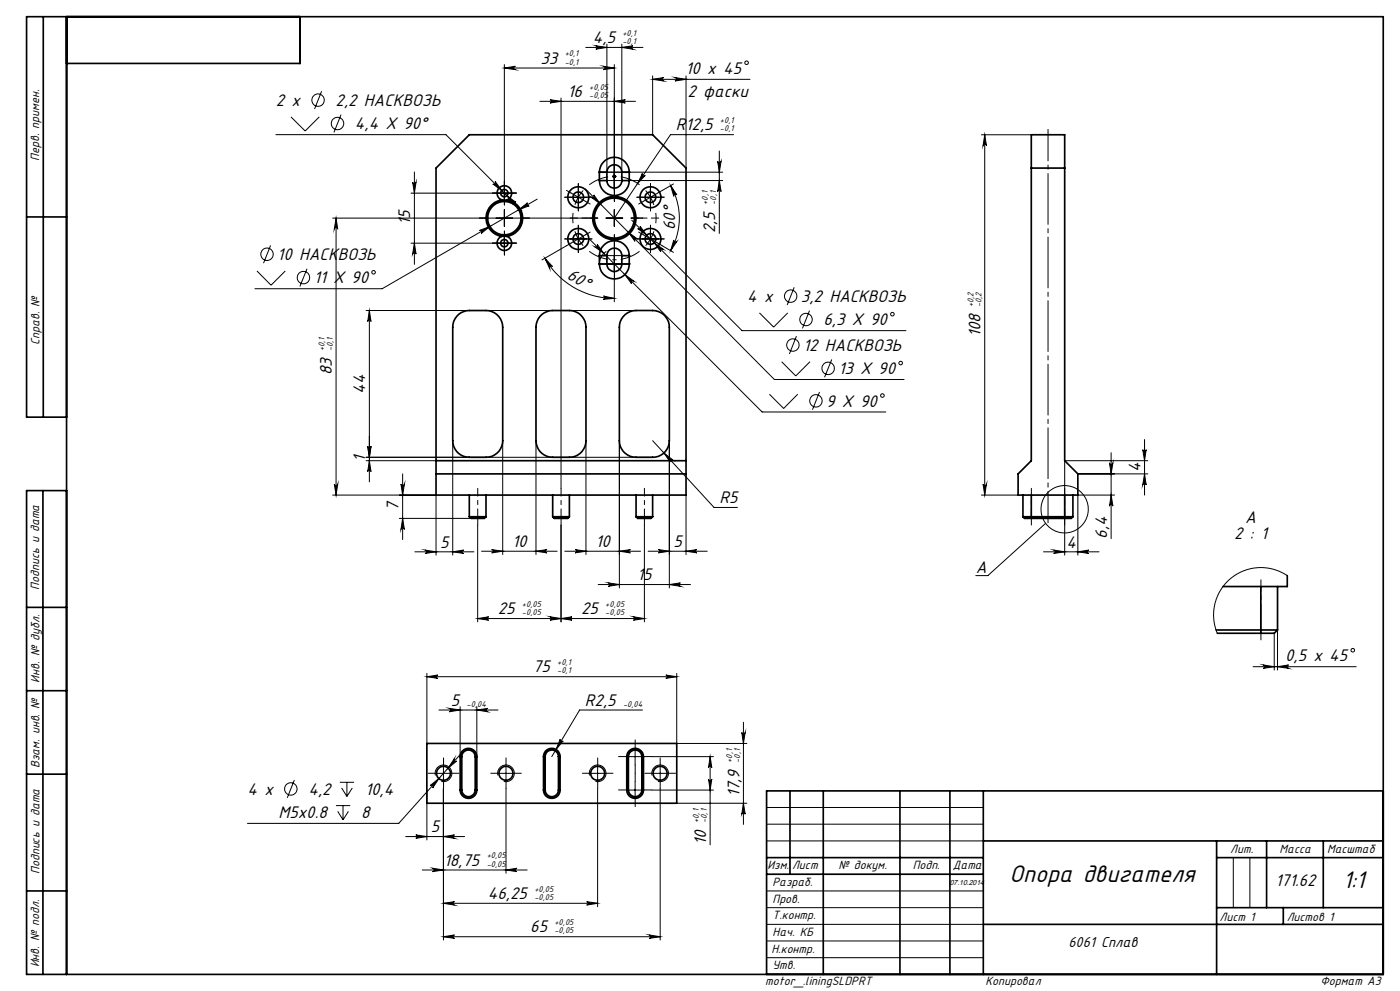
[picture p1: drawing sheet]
<svg xmlns="http://www.w3.org/2000/svg" width="420mm" height="297mm" viewBox="0 0 420 297" stroke-linecap="round" stroke-linejoin="round" font-family="sans-serif">
<g fill="none" stroke="#000" stroke-width=".3">
<path d="M151.3 19.4v41M175.7 14.2h17.2M178.8 13.7l3.3 .5-3.3 .5a.51 .51 0 0 0 .5-.5 .51 .51 0 0 0-.5-.5zM181 19.9l3.3 .5-3.3 .5a.51 .51 0 0 0 .5-.5 .51 .51 0 0 0-.5-.5zM182.1 13.2v38.4M184.3 19.4v37.5M186.5 13.2v38.4M186.5 14.2l3.4-.5a.51 .51 0 0 0-.5 .5 .51 .51 0 0 0 .5 .5zM87.3 35l4.2 4.3 4.3-4.3M96.5 27.3l-2.1 5.4M102.3 34.4l-2.1 5.3M151.3 20.4l3.3-.5a.51 .51 0 0 0-.5 .5 .51 .51 0 0 0 .5 .5z"/>
<path d="M151.3 20.4h33M162 30.4h28.6M165 29.9l3.3 .5-3.3 .5a.49 .49 0 0 0 .5-.5 .49 .49 0 0 0-.5-.5zM168.3 29.4v117M184.3 30.4l3.3-.5a.49 .49 0 0 0-.5 .5 .49 .49 0 0 0 .5 .5zM195.8 23.8l3.3-.6a.51 .51 0 0 0-.5 .6 .51 .51 0 0 0 .5 .5zM195.8 22.8v17.6M195.8 23.8h29.2M202.5 23.2l3.3 .6-3.3 .5a.51 .51 0 0 0 .5-.5 .51 .51 0 0 0-.5-.6zM205.8 22.8v27.6M82.8 40.4h51l22.8 22.7M123.3 57.9h31.6"/>
<path d="M123.8 54.6a.51 .51 0 0 0 .5 .4 .51 .51 0 0 0 .5-.4l-.5 3.3zM124.3 51.5v27.7M148.6 54.4l1.9 2.7-2.7-2a.51 .51 0 0 0 .8 0 .51 .51 0 0 0 0-.7zM152.1 58.7l2.7 1.9a.5 .5 0 0 0-.7 .1 .5 .5 0 0 0 0 .6zM161.1 59.7l-46.4 26.8h-38.2M171 59.1h5M173.5 56.6v5M175.6 56.6l56.7 57.1h38.9M177.4 59.1a.51 .51 0 0 0 .7 0 .51 .51 0 0 0 0-.7l2 2.7zM181.8 54.1h5M181.8 51.6h5M183.8 52.9h1"/>
<path d="M183.9 52.5l.7 .7M184.6 52.5l-.7 .7M189.1 54.1h27.7M189.1 51.6h27.7M192.6 59.1h5M192.7 52a.51 .51 0 0 0 .2 .7 .51 .51 0 0 0 .7-.1l-2.3 2.4zM193.7 57.1l1.4 2M195.1 59.1l1 2.3M195.1 56.6v5M195.1 59.1l-2.1 1.3M197.3 57.9l-2.2 1.2M201.2 55.6l1.9 2.8a.51 .51 0 0 0-.7-.2 .51 .51 0 0 0-.3 .6z"/>
<path d="M201.2 55.6a19.5 19.5 0 0 1 0 19.5M202 55.1l-3.3 2M215.3 48.3a.51 .51 0 0 0 .5 .5 .51 .51 0 0 0 .5-.5l-.5 3.3zM215.8 54.1l.5 3.3a.51 .51 0 0 0-.5-.5 .51 .51 0 0 0-.5 .5zM215.8 45.3v24.7M220.1 40.4h-18.9l-16.9 25M294.4 40.4h15M295.4 40.4v108M295.4 40.4l.5 3.3a.51 .51 0 0 0-.5-.5 .51 .51 0 0 0-.5 .5zM81.2 73.6l-2.1 5.3M99.8 65.4h76M100.8 65.4l.5 3.3a.51 .51 0 0 0-.5-.5 .51 .51 0 0 0-.5 .5z"/>
<path d="M100.8 65.4v83M123.3 72.9h31.6M124.3 72.9l.5 3.3a.51 .51 0 0 0-.5-.5 .51 .51 0 0 0-.5 .5zM143.9 69.1l3.1-1.2-2.6 2.1a.51 .51 0 0 0 .1-.7 .51 .51 0 0 0-.6-.2zM151.3 62.9v5M151.3 70.4v5M155.6 62.9l2.7-2.1a.51 .51 0 0 0-.2 .7 .51 .51 0 0 0 .6 .2zM163.5 77.4l2.2 2.5a.51 .51 0 0 0-.7-.2 .51 .51 0 0 0-.1 .7zM163.5 77.4a23.9 23.9 0 0 0 20.8 12M169.9 73.7l-7.3 4.2M171 71.6h5M173.5 69.1v5"/>
<path d="M176.6 71.5l52 52h37.1M178.4 74a.51 .51 0 0 0 .7 0 .51 .51 0 0 0 .1-.7l2 2.6zM181.8 65.4h5M181.8 79.1h5M181.9 75.3l-1.5 1.5-.3 .8-.3 1.5M184.3 62.9v5M184.3 76.6v5M188.5 69.6l2.7 2a.5 .5 0 0 0-.7 0 .5 .5 0 0 0 0 .7zM189.5 66l33.1 33.1h49.2M191.3 68.5a.5 .5 0 0 0 .7 0 .5 .5 0 0 0 0-.7l2 2.7zM192.6 71.6h5M195.1 69.1v5"/>
<path d="M196.3 72.7l2.7 2a.53 .53 0 0 0-.7 0 .53 .53 0 0 0-.1 .8zM198.7 73.7l3.3 1.9M202.1 71.9a.51 .51 0 0 0 .3 .7 .51 .51 0 0 0 .7-.2l-1.9 2.7zM77.1 81.2l4.2 4.3 4.3-4.3M92.1 80.5l-2.1 5.4M109.8 93.1h81M110.8 93.1v51.3M110.8 93.1l.5 3.3a.49 .49 0 0 0-.5-.5 .49 .49 0 0 0-.5 .5zM181 88.7l3.3 .7-3.3 .3a.5 .5 0 0 0 .5-.5 .5 .5 0 0 0-.5-.5zM184.3 83.9v6.5M187.5 82.3l2.7 2a.51 .51 0 0 0-.7 0 .51 .51 0 0 0-.1 .7zM227.8 93.8l4.3 4.2 4.2-4.2"/>
<path d="M238.3 86.1l-2.2 5.3M242.9 93.1l-2.2 5.3M230.8 118.1l4.3 4.3 4.2-4.3M234.5 108.4l4.2 4.3 4.3-4.3M238.9 100.7l-2.1 5.4M245.9 117.5l-2.2 5.3M249.5 107.7l-2.1 5.4M109.8 137.1h86M109.8 138.1h21M110.3 133.8a.49 .49 0 0 0 .5 .4 .49 .49 0 0 0 .5-.4l-.5 3.3zM110.8 138.1l.5 3.3a.49 .49 0 0 0-.5-.5 .49 .49 0 0 0-.5 .5zM135.8 132.1v34.3"/>
<path d="M150.8 132.1v34.1M160.8 132.1v34.1M175.8 132.1v34.1M185.8 132.1v44.1M195.8 132.1l18.4 20h7M199.2 135.7l2.6 2.1a.5 .5 0 0 0-.7 0 .5 .5 0 0 0-.1 .7zM200.8 132.1v44.1M332.8 138.7a.51 .51 0 0 0 .6 .5 .51 .51 0 0 0 .5-.5l-.6 3.3zM333.3 135.7v25.7M342.8 134.8a.51 .51 0 0 0 .5 .5 .51 .51 0 0 0 .6-.5l-.5 3.3zM343.4 131.7v16.7M344.3 138.1h-24.9v28.3"/>
<path d="M99.8 148.4h31v18M100.3 145.1a.51 .51 0 0 0 .5 .5 .51 .51 0 0 0 .5-.5l-.5 3.3zM119.8 155.4h21.5M120.3 145.1a.51 .51 0 0 0 .5 .5 .51 .51 0 0 0 .5-.5l-.5 3.3zM120.8 155.4l.5 3.3a.51 .51 0 0 0-.5-.5 .51 .51 0 0 0-.5 .5zM120.8 142v19.7M143.3 157.4v29M168.3 157.4v29M193.3 157.4v29M205.8 148.4v17.8M294.4 148.4h11M294.9 145.1a.51 .51 0 0 0 .5 .5 .51 .51 0 0 0 .5-.5l-.5 3.3z"/>
<path d="M313.7 156.8l-17.3 15.7h-3.7M323.4 142h20.9M333.3 148.4l.6 3.3a.51 .51 0 0 0-.5-.5 .51 .51 0 0 0-.6 .5zM334.4 148.4h-11v18M343.4 142l.5 3.3a.51 .51 0 0 0-.6-.5 .51 .51 0 0 0-.5 .5zM124.5 165.4h17.7M127.5 164.8l3.3 .6-3.3 .5a.51 .51 0 0 0 .5-.5 .51 .51 0 0 0-.5-.6zM135.8 165.4l3.3-.6a.51 .51 0 0 0-.5 .6 .51 .51 0 0 0 .5 .5zM144.5 165.2h22.6M147.5 164.7l3.3 .5-3.3 .5a.49 .49 0 0 0 .5-.5 .49 .49 0 0 0-.5-.5zM160.8 165.2l3.3-.5a.49 .49 0 0 0-.5 .5 .49 .49 0 0 0 .5 .5zM169.4 165.2h22.8"/>
<path d="M172.5 164.7l3.3 .5-3.3 .5a.49 .49 0 0 0 .5-.5 .49 .49 0 0 0-.5-.5zM179.5 175.2h27.7M182.5 174.7l3.3 .5-3.3 .5a.51 .51 0 0 0 .5-.5 .51 .51 0 0 0-.5-.5zM185.8 165.2l3.3-.5a.49 .49 0 0 0-.5 .5 .49 .49 0 0 0 .5 .5zM194.5 165.2h17.7M197.5 164.7l3.3 .5-3.3 .5a.49 .49 0 0 0 .5-.5 .49 .49 0 0 0-.5-.5zM200.8 175.2l3.3-.5a.51 .51 0 0 0-.5 .5 .51 .51 0 0 0 .5 .5zM205.8 165.2l3.3-.5a.49 .49 0 0 0-.5 .5 .49 .49 0 0 0 .5 .5zM313.1 165.4h16.6M316.1 164.8l3.3 .6-3.3 .5a.51 .51 0 0 0 .5-.5 .51 .51 0 0 0-.5-.6zM323.4 165.4l3.2-.6a.51 .51 0 0 0-.4 .6 .51 .51 0 0 0 .4 .5zM386.2 172.5l-2-1.1-2.2-.8-2.2-.4-2.3-.1-2.3 .3-2.5 .8-3.4 2.1-1.7 1.6-1.2 1.6-1.2 2.1-.7 2.4-.4 2.3v2.4l.5 2.4 .6 1.7"/>
<path d="M143.3 185.4l3.3-.5a.51 .51 0 0 0-.5 .5 .51 .51 0 0 0 .5 .5zM165 184.9l3.3 .5-3.3 .5a.51 .51 0 0 0 .5-.5 .51 .51 0 0 0-.5-.5zM168.3 185.4l3.3-.5a.51 .51 0 0 0-.5 .5 .51 .51 0 0 0 .5 .5zM190 184.9l3.3 .5-3.3 .5a.51 .51 0 0 0 .5-.5 .51 .51 0 0 0-.5-.5zM193.3 185.4h-50M375.9 199.8h31M379 199.3l3.3 .5-3.3 .5a.51 .51 0 0 0 .5-.5 .51 .51 0 0 0-.5-.5zM382.3 189.8v11M383.3 199.8l3.3-.5a.51 .51 0 0 0-.5 .5 .51 .51 0 0 0 .5 .5zM383.3 188.8v12M128.1 202.8l3.2-.5a.49 .49 0 0 0-.4 .5 .49 .49 0 0 0 .4 .5zM128.1 201.8v21"/>
<path d="M128.1 202.8h74.9M131.7 212.8h17.7M134.7 212.3l3.3 .5-3.3 .5a.51 .51 0 0 0 .5-.5 .51 .51 0 0 0-.5-.5zM138 211.8v15M143.1 211.8v15M143.1 212.8l3.2-.5a.51 .51 0 0 0-.4 .5 .51 .51 0 0 0 .4 .5zM192.8 212.8h-18.9l-8.4 14M199.7 202.3l3.3 .5-3.3 .5a.49 .49 0 0 0 .5-.5 .49 .49 0 0 0-.5-.5zM203 201.8v21h21M222.5 219.5a.51 .51 0 0 0 .5 .5 .51 .51 0 0 0 .6-.5l-.6 3.3zM223 216.5v30.6M88.3 233.8l-2.1 5.3"/>
<path d="M102 234.5h4.2M102.5 236.1l1.6 2.6M104.1 234.5v4.2M105.7 236.1l-1.6 2.6M128.1 236.8v14.9M129 235.4l2.7-2.1-1.9 2.8a.53 .53 0 0 0 0-.7 .53 .53 0 0 0-.8 0zM130.5 231.8h5M130.6 232.4a2.49 2.49 0 0 1 2.2-3.1 2.49 2.49 0 0 1 2.7 2.7 2.49 2.49 0 0 1-3.1 2.2M133 229.3v5M133 236.4v45.3M136.3 227.4a.5 .5 0 0 0 0 .7 .5 .5 0 0 0 .7 0l-2.6 2.1zM138.7 225.5l-19.1 21.3h-45.4"/>
<path d="M149.3 231.8h5M149.4 232.4a2.5 2.5 0 0 1 2.2-3.1 2.5 2.5 0 0 1 2.7 2.7 2.5 2.5 0 0 1-3.2 2.2M151.8 229.3v5M151.8 236.4v25.3M168.1 221.5a.51 .51 0 0 0 .2 .7 .51 .51 0 0 0 .6-.2l-2.1 2.6zM176.8 231.8h5M176.9 232.4a2.49 2.49 0 0 1 2.2-3.1 2.49 2.49 0 0 1 2.7 2.7 2.49 2.49 0 0 1-3.2 2.2M179.3 229.3v5M179.3 236.4v35.3M188 226.8h5M188 236.8h5M190.5 224.3v5"/>
<path d="M190.5 234.3v5M195.5 226.8h18.5M195.5 236.8h18.5M195.5 231.8h5.1M195.6 232.4a2.5 2.5 0 0 1 2.2-3.1 2.5 2.5 0 0 1 2.7 2.7 2.5 2.5 0 0 1-3.1 2.2M198 229.3v5M198 236.4v45.3M212.5 233.5a.49 .49 0 0 0 .5 .4 .49 .49 0 0 0 .5-.4l-.5 3.3zM213 226.8v26.4M213 226.8l.5 3.3a.49 .49 0 0 0-.5-.5 .49 .49 0 0 0-.5 .5zM100.8 241.4h4.3M101.3 243.2l1.6 2.5"/>
<path d="M102.9 241.4v4.3M104.5 243.2l-1.6 2.5M121.7 250.7h17.7M124.7 250.2l3.4 .5-3.4 .5a.51 .51 0 0 0 .5-.5 .51 .51 0 0 0-.5-.5zM133 250.7l3.3-.5a.51 .51 0 0 0-.5 .5 .51 .51 0 0 0 .5 .5zM203 240.7h21M223 240.7l.6 3.3a.51 .51 0 0 0-.6-.5 .51 .51 0 0 0-.5 .5zM230 252h65M230 247h65M230 242h65M370 257v15M375 257v15"/>
<path d="M126.7 260.7h31.5M129.8 260.2l3.2 .5-3.2 .5a.51 .51 0 0 0 .4-.5 .51 .51 0 0 0-.4-.5zM133 270.7l3.3-.5a.51 .51 0 0 0-.5 .5 .51 .51 0 0 0 .5 .5zM133 270.7h46.3M151.8 260.7l3.3-.5a.51 .51 0 0 0-.5 .5 .51 .51 0 0 0 .5 .5zM176 270.2l3.3 .5-3.3 .5a.51 .51 0 0 0 .5-.5 .51 .51 0 0 0-.5-.5zM230 277h65M230 272h65M230 267h65M133 280.7l3.3-.5a.51 .51 0 0 0-.5 .5 .51 .51 0 0 0 .5 .5zM133 280.7h65M194.7 280.2l3.3 .5-3.3 .5a.51 .51 0 0 0 .5-.5 .51 .51 0 0 0-.5-.5z"/>
<path d="M230 287h65M230 282h65"/>
<circle cx="224" cy="18.8" r=".54"/>
<circle cx="95.4" cy="30" r="1.88"/>
<circle cx="101.3" cy="37" r="1.86"/>
<circle cx="80.1" cy="76.2" r="1.88"/>
<circle cx="91" cy="83.2" r="1.86"/>
<circle cx="112.1" cy="81.6" r=".54"/>
<circle cx="237.2" cy="88.8" r="1.88"/>
<circle cx="241.8" cy="95.8" r="1.86"/>
<circle cx="267.7" cy="94.2" r=".54"/>
<circle cx="237.9" cy="103.4" r="1.87"/>
<circle cx="248.4" cy="110.4" r="1.86"/>
<circle cx="264.7" cy="118.5" r=".54"/>
<circle cx="270.2" cy="108.8" r=".52"/>
<circle cx="244.8" cy="120.1" r="1.87"/>
<circle cx="319.4" cy="152.6" r="7.1"/>
<circle cx="405.8" cy="194.9" r=".54"/>
<circle cx="87.3" cy="236.4" r="1.86"/>
</g>
<path d="M173.5 59.1l-1 2.3M173.5 59.1l1.5-2M171.9 63.8v3.1M173.5 71.6l1.5 2M173.5 71.6l-1-2.3M195.1 71.6l1.1-2.3M195.1 71.6l-1.4 2M196.7 66.9v-3.1" fill="none" stroke="#000" stroke-width=".3" stroke-dasharray="15.2 1.3 1.3 1.3" stroke-linecap="butt"/>
<path d="M191.9 55.4a12.5 12.5 0 0 0-15.1 0M176.8 75.3a12.5 12.5 0 0 0 15.1 0" fill="none" stroke="#000" stroke-width=".3" stroke-dasharray="15.2 1.3 1.3 1.3" stroke-dashoffset="9.1" stroke-linecap="butt"/>
<g fill="none" stroke="#000" stroke-width=".3" stroke-dasharray="15.2 1.3 1.3 1.3">
<path d="M148.8 57.9h-1.1M151.3 55.4v-1.1M153.8 57.9h1.1M171 59.1h-1.6M171.3 57.9l-1.4-.8M173.5 56.6v-1.6M173.5 59.1l-2.2-1.2M173.5 59.1l2.2 1.3M176 59.1h1.6M181.8 54.1h-2.2M181.8 51.6h-2.2M184.3 51.6v-2.2"/>
<path d="M184.3 56.6v2.3M184.3 51.6v-2.5M184.3 51.6h-2.5M184.3 51.6v2.5M184.3 51.6h2.5M184.3 49.1v-2.2M184.3 54.1v2.3M186.8 54.1h2.3M186.8 51.6h2.3M192.6 59.1h-1.6M195.1 56.6v-1.6M197.3 57.9l1.4-.8"/>
<path d="M197.6 59.1h1.6M146.3 65.4h-2.5M148.8 72.9h-1.1M151.3 60.4v-2.5M151.3 70.4v2.5M151.3 70.4v-1.1M151.3 75.4v1.1M151.3 60.4v1.1M153.8 72.9h1.1M156.3 65.4h2.5M171 71.6h-1.6M171.3 72.9l-1.4 .8"/>
<path d="M173.5 69.1v-1.6M173.5 74.1v1.6M173.5 61.6v1.6M173.5 71.6l-2.2 1.3M173.5 71.6l2.2-1.2M175.7 70.4l1.3-.8M175.7 60.4l1.3 .8M176 71.6h1.6M179.3 65.4h-3.5M181.8 79.1h-2.2M181.8 76.6h-2.2M184.3 60.4v-3.5"/>
<path d="M184.3 70.4v3.5M184.3 76.6v-2.2M184.3 76.6v-2.5M184.3 76.6h-2.5M184.3 76.6v2.5M184.3 76.6h2.5M184.3 74.1v-2.2M184.3 79.1v2.3M184.3 65.4v-2.5M184.3 65.4h-2.5M184.3 65.4v2.5M184.3 65.4h2.5"/>
<path d="M186.8 79.1h2.3M186.8 76.6h2.3M189.3 65.4h3.5M192.6 71.6h-1.6M193 60.4l-1.4 .8M193 70.4l-1.4-.8M195.1 69.1v-1.6M195.1 74.1v1.6M195.1 61.6v1.6M195.1 71.6l2.2 1.3M195.1 71.6l-2.1-1.2M197.3 72.9l1.4 .8"/>
<path d="M197.6 71.6h1.6M184.3 81.6v2.3M143.3 154.9v2.5M168.3 154.9v2.5M193.3 154.9v2.5M309.4 154.9v2.5M319.4 154.9v2.5M378.3 188.8v3M130.6 231.7h-2.1M133.1 229.2v-2.1M133.1 234.2v2.1M135.6 231.7h2.1"/>
<path d="M149.3 231.7h-2.1M151.8 229.2v-2.1M151.8 234.2v2.1M154.3 231.7h2.1M176.8 231.7h-2.1M179.3 229.2v-2.1M179.3 234.2v2.1M181.8 231.7h2.1M188.1 226.7h-2.5M188.1 236.7h-2.5M190.6 224.2v-2.5M190.6 229.2v2.5"/>
<path d="M190.6 234.2v-2.5M190.6 239.2v2.5M193.1 226.7h2.5M193.1 236.7h2.5M195.6 231.7h-2.1M198.1 229.2v-2.1M198.1 234.2v2.1M200.6 231.7h2.1"/>
</g>
<path d="M378.3 188.8v-15" fill="none" stroke="#000" stroke-width=".3" stroke-dasharray="15.2 1.3 1.3 1.3" stroke-dashoffset="7.5"/>
<path d="M179.3 65.4h-8.3M184.3 60.4v-8.4M184.3 70.4v8.3M189.3 65.4h8.3" fill="none" stroke="#000" stroke-width=".3" stroke-dasharray="15.2 1.3 1.3 1.3" stroke-dashoffset="13"/>
<path d="M143.3 154.9v-8.5M168.3 154.9v-8.5M193.3 154.9v-8.5M309.4 154.9v-8.5M319.4 154.9v-8.5" fill="none" stroke="#000" stroke-width=".3" stroke-dasharray="15.2 1.3 1.3 1.3" stroke-dashoffset="12.9"/>
<path d="M314.4 38.8v117.9" fill="none" stroke="#000" stroke-width=".3" stroke-dasharray="15.2 1.3 1.3 1.3" stroke-dashoffset="5.8"/>
<g fill="none" stroke="#000" stroke-width=".5">
<path d="M13 5v120M20 5v287M90 5v14h-70M140.8 40.4h55l10 10v98h-75v-98zM150.5 59.9a2.2 2.2 0 0 1-1-3.4 2.2 2.2 0 0 1 3.6 0 2.2 2.2 0 0 1-1 3.4M150.5 59.9a5.5 5.5 0 0 0-4.7 5.5 5.5 5.5 0 0 0 4.7 5.4M150.5 59.9h1.6M152.1 59.9a5.5 5.5 0 0 1 4.7 5.5 5.5 5.5 0 0 1-4.7 5.4M179.8 51.6a4.5 4.5 0 0 1 4.5-4.5 4.5 4.5 0 0 1 4.5 4.5M179.8 54.1a4.5 4.5 0 0 0 4.5 4.5 4.5 4.5 0 0 0 4.5-4.5M179.8 51.6h2.3M179.8 51.6v2.5"/>
<path d="M179.8 54.1h2.3M182.1 51.6a2.24 2.24 0 0 1 2.2-2.2 2.24 2.24 0 0 1 2.2 2.2M182.1 54.1a2.24 2.24 0 0 0 2.2 2.3 2.24 2.24 0 0 0 2.2-2.3M182.1 51.6v2.5M186.5 51.6h2.3M186.5 51.6v2.5M186.5 54.1h2.3M188.8 51.6v2.5M309.4 40.4h10v97.7l4 3.9v6.4h-18v-6.4l4-3.9zM309.4 50.4h10M8 65h12M150.5 70.8a2.19 2.19 0 0 0-.9 3.4 2.19 2.19 0 0 0 3.5 0 2.19 2.19 0 0 0-1-3.4"/>
<path d="M150.5 70.8h1.6M179.8 76.6a4.5 4.5 0 0 1 4.5-4.4 4.5 4.5 0 0 1 4.5 4.4M179.8 79.1a4.5 4.5 0 0 0 4.5 4.5 4.5 4.5 0 0 0 4.5-4.5M179.8 76.6v2.5M179.8 76.6h2.3M179.8 79.1h2.3M182.1 79.1a2.24 2.24 0 0 0 2.2 2.3 2.24 2.24 0 0 0 2.2-2.3M182.1 76.6a2.24 2.24 0 0 1 2.2-2.2 2.24 2.24 0 0 1 2.2 2.2M182.1 76.6v2.5M186.5 76.6v2.5M186.5 76.6h2.3M186.5 79.1h2.3"/>
<path d="M188.8 76.6v2.5M137.6 94.2a5.4 5.4 0 0 1 3.2-1.1h5a5 5 0 0 1 5 5v34a5 5 0 0 1-5 5h-5a5 5 0 0 1-5-5v-34a4.9 4.9 0 0 1 1.8-3.9zM162.6 94.2a5.4 5.4 0 0 1 3.2-1.1h5a5 5 0 0 1 5 5v34a5 5 0 0 1-5 5h-5a5 5 0 0 1-5-5v-34a5.1 5.1 0 0 1 1.8-3.9zM187 94.9a5 5 0 0 1 3.8-1.8h5a5 5 0 0 1 5 5v34a5 5 0 0 1-5 5h-5a5 5 0 0 1-5-5v-34a4.7 4.7 0 0 1 1.2-3.2zM20 125h-12v-120h407v287h-407v-145h12M130.8 138.1h75M12.9 147v145M130.8 142h75M140.8 154.9h5M140.8 154.9l.5 .5h4l.5-.5M140.8 148.4v6.5M145.8 148.4v6.5"/>
<path d="M165.8 154.9h5M165.8 154.9l.5 .5h4l.5-.5M165.8 148.4v6.5M170.8 148.4v6.5M190.8 154.9h5M190.8 154.9l.5 .5h4l.5-.5M190.8 148.4v6.5M195.8 148.4v6.5M306.9 154.9l.5 .5h2M306.9 154.9h15M306.9 148.4v6.5M309.4 148.4v7"/>
<path d="M309.4 155.4h10M319.4 148.4v7M321.9 154.9a1.66 1.66 0 0 1-1.9 .5h-.6M321.9 148.4v6.5M378.2 175.8v14M383.3 175.8v13M386.2 172.5v3.3h-19.3M8 182h12M364.8 188.8h18.5M365.2 189.8h13M383.3 188.8l-1 1h-4.1M8 207h12"/>
<path d="M8 232h12M128.1 222.8h74.9v17.9h-74.9zM138 236.8a2.5 2.5 0 0 0 2.5 2.5 2.5 2.5 0 0 0 2.6-2.5M138 226.8a2.5 2.5 0 0 1 2.5-2.5 2.5 2.5 0 0 1 2.6 2.5M138 236.8h.5M138 226.8h.5M138 226.8v10M138.5 226.8a2.01 2.01 0 0 1 2-2 2.01 2.01 0 0 1 2.1 2M138.5 236.8a2.01 2.01 0 0 0 2 2 2.01 2.01 0 0 0 2.1-2M138.5 226.8v10M142.6 236.8h.5M142.6 226.8h.5"/>
<path d="M142.6 226.8v10M143.1 226.8v10M163.1 236.8a2.49 2.49 0 0 0 2.4 2.5 2.49 2.49 0 0 0 2.5-2.5M163.1 226.8a2.49 2.49 0 0 1 2.4-2.5 2.49 2.49 0 0 1 2.5 2.5M163.1 236.8h.4M163.1 226.8h.4M163.1 226.8v10M163.5 236.8a1.99 1.99 0 0 0 2 2 1.99 1.99 0 0 0 2-2M163.5 226.8a1.99 1.99 0 0 1 2-2 1.99 1.99 0 0 1 2 2M163.5 226.8v10M167.5 236.8h.5M167.5 226.8h.5"/>
<path d="M167.5 226.8v10M168 226.8v10M188 236.8a2.5 2.5 0 0 0 2.5 2.5 2.5 2.5 0 0 0 2.5-2.5M188 226.8a2.5 2.5 0 0 1 2.5-2.5 2.5 2.5 0 0 1 2.5 2.5M188 236.8h.5M188 226.8h.5M188 226.8v10M188.5 226.8a2.01 2.01 0 0 1 2-2 2.01 2.01 0 0 1 2 2M188.5 236.8a2.01 2.01 0 0 0 2 2 2.01 2.01 0 0 0 2-2M188.5 226.8v10M192.5 226.8v10M192.5 236.8h.5"/>
<path d="M192.5 226.8h.5M193 226.8v10M237 237v25M247 237v55M270 237v55M285 237v55M295 237v55M415 237h-185v55M230 257h65M295 252h120M365 257h50M365 252v40"/>
<path d="M380 252v20M397 252v20M8 267h12M230 262h65M295 277h120M365 272h50M385 272v5"/>
<circle cx="151.3" cy="57.9" r="1.09"/>
<circle cx="173.5" cy="59.1" r="3.2"/>
<circle cx="173.5" cy="59.1" r="1.59"/>
<circle cx="195.1" cy="59.1" r="3.2"/>
<circle cx="195.2" cy="59.1" r="1.59"/>
<circle cx="151.3" cy="72.9" r="1.1"/>
<circle cx="151.3" cy="65.4" r="5"/>
<circle cx="173.5" cy="71.6" r="1.6"/>
<circle cx="173.5" cy="71.6" r="3.2"/>
<circle cx="184.3" cy="65.4" r="6"/>
<circle cx="184.3" cy="65.4" r="6.5"/>
<circle cx="195.1" cy="71.6" r="3.2"/>
<circle cx="195.1" cy="71.6" r="1.6"/>
<circle cx="133.1" cy="231.8" r="2.1"/>
<circle cx="151.8" cy="231.8" r="2.1"/>
<circle cx="179.3" cy="231.8" r="2.1"/>
<circle cx="198" cy="231.8" r="2.1"/>
</g>
<g fill="#000">
<path d="M178.8 13.7l3.3 .5-3.3 .5a.51 .51 0 0 0 .5-.5 .51 .51 0 0 0-.5-.5zM186.5 14.2l3.4-.5a.51 .51 0 0 0-.5 .5 .51 .51 0 0 0 .5 .5z"/>
<path d="M295.4 40.4l.5 3.3a.51 .51 0 0 0-.5-.5 .51 .51 0 0 0-.5 .5zM294.9 145.1a.51 .51 0 0 0 .5 .5 .51 .51 0 0 0 .5-.5l-.5 3.3z"/>
<path d="M124.3 72.9l.5 3.3a.51 .51 0 0 0-.5-.5 .51 .51 0 0 0-.5 .5zM123.8 54.6a.51 .51 0 0 0 .5 .4 .51 .51 0 0 0 .5-.4l-.5 3.3zM215.8 54.1l.5 3.3a.51 .51 0 0 0-.5-.5 .51 .51 0 0 0-.5 .5zM215.3 48.3a.51 .51 0 0 0 .5 .5 .51 .51 0 0 0 .5-.5l-.5 3.3zM120.8 155.4l.5 3.3a.51 .51 0 0 0-.5-.5 .51 .51 0 0 0-.5 .5zM120.3 145.1a.51 .51 0 0 0 .5 .5 .51 .51 0 0 0 .5-.5l-.5 3.3zM100.3 145.1a.51 .51 0 0 0 .5 .5 .51 .51 0 0 0 .5-.5l-.5 3.3zM100.8 65.4l.5 3.3a.51 .51 0 0 0-.5-.5 .51 .51 0 0 0-.5 .5z"/>
<path d="M163.5 77.4l2.2 2.5a.51 .51 0 0 0-.7-.2 .51 .51 0 0 0-.1 .7zM181 88.7l3.3 .7-3.3 .3a.5 .5 0 0 0 .5-.5 .5 .5 0 0 0-.5-.5z"/>
<path d="M192 67.8a.5 .5 0 0 1 0 .7 .5 .5 0 0 1-.7 0l2.7 2zM196.3 72.7l1.9 2.8a.53 .53 0 0 1 .1-.8 .53 .53 0 0 1 .7 0zM199.2 135.7l1.8 2.8a.5 .5 0 0 1 .1-.7 .5 .5 0 0 1 .7 0zM143.3 185.4l3.3-.5a.51 .51 0 0 0-.5 .5 .51 .51 0 0 0 .5 .5zM165 184.9l3.3 .5-3.3 .5a.51 .51 0 0 0 .5-.5 .51 .51 0 0 0-.5-.5zM195.8 23.8l3.3-.6a.51 .51 0 0 0-.5 .6 .51 .51 0 0 0 .5 .5zM202.5 23.2l3.3 .6-3.3 .5a.51 .51 0 0 0 .5-.5 .51 .51 0 0 0-.5-.6zM127.5 164.8l3.3 .6-3.3 .5a.51 .51 0 0 0 .5-.5 .51 .51 0 0 0-.5-.6zM135.8 165.4l3.3-.6a.51 .51 0 0 0-.5 .6 .51 .51 0 0 0 .5 .5zM152.1 58.7l2 2.6a.5 .5 0 0 1 0-.6 .5 .5 0 0 1 .7-.1zM148.6 54.4a.51 .51 0 0 1-.1 .7 .51 .51 0 0 1-.7 0l2.7 2zM192.7 52l-1.4 3 2.3-2.4a.51 .51 0 0 1-.7 .1 .51 .51 0 0 1-.2-.7zM155.6 62.9l3.1-1.2a.51 .51 0 0 1-.6-.2 .51 .51 0 0 1 .2-.7zM143.9 69.1a.51 .51 0 0 1 .6 .2 .51 .51 0 0 1-.1 .7l2.6-2.1zM177.4 59.1l2.7 2-2-2.7a.51 .51 0 0 1 0 .7 .51 .51 0 0 1-.7 0zM188.5 69.6l2 2.7a.5 .5 0 0 1 0-.7 .5 .5 0 0 1 .7 0zM178.4 74l2.8 1.9-2-2.6a.51 .51 0 0 1-.1 .7 .51 .51 0 0 1-.7 0zM187.5 82.3l1.9 2.7a.51 .51 0 0 1 .1-.7 .51 .51 0 0 1 .7 0zM128.1 202.8l3.2-.5a.49 .49 0 0 0-.4 .5 .49 .49 0 0 0 .4 .5zM199.7 202.3l3.3 .5-3.3 .5a.49 .49 0 0 0 .5-.5 .49 .49 0 0 0-.5-.5zM136.3 227.4l-1.9 2.8 2.6-2.1a.5 .5 0 0 1-.7 0 .5 .5 0 0 1 0-.7zM129 235.4a.53 .53 0 0 1 .8 0 .53 .53 0 0 1 0 .7l1.9-2.8zM133 280.7l3.3-.5a.51 .51 0 0 0-.5 .5 .51 .51 0 0 0 .5 .5zM194.7 280.2l3.3 .5-3.3 .5a.51 .51 0 0 0 .5-.5 .51 .51 0 0 0-.5-.5zM133 270.7l3.3-.5a.51 .51 0 0 0-.5 .5 .51 .51 0 0 0 .5 .5zM176 270.2l3.3 .5-3.3 .5a.51 .51 0 0 0 .5-.5 .51 .51 0 0 0-.5-.5zM129.8 260.2l3.2 .5-3.2 .5a.51 .51 0 0 0 .4-.5 .51 .51 0 0 0-.4-.5zM151.8 260.7l3.3-.5a.51 .51 0 0 0-.5 .5 .51 .51 0 0 0 .5 .5zM124.7 250.2l3.4 .5-3.4 .5a.51 .51 0 0 0 .5-.5 .51 .51 0 0 0-.5-.5zM133 250.7l3.3-.5a.51 .51 0 0 0-.5 .5 .51 .51 0 0 0 .5 .5zM168.1 221.5l-1.3 3.1 2.1-2.6a.51 .51 0 0 1-.6 .2 .51 .51 0 0 1-.2-.7z"/>
<path d="M202.1 71.9a.51 .51 0 0 0 .3 .7 .51 .51 0 0 0 .7-.2l-1.9 2.7zM201.2 55.6l1.9 2.8a.51 .51 0 0 0-.7-.2 .51 .51 0 0 0-.3 .6z"/>
<path d="M110.3 133.8a.49 .49 0 0 0 .5 .4 .49 .49 0 0 0 .5-.4l-.5 3.3zM110.8 93.1l.5 3.3a.49 .49 0 0 0-.5-.5 .49 .49 0 0 0-.5 .5z"/>
<path d="M110.3 133.8a.49 .49 0 0 0 .5 .4 .49 .49 0 0 0 .5-.4l-.5 3.3zM110.8 138.1l.5 3.3a.49 .49 0 0 0-.5-.5 .49 .49 0 0 0-.5 .5zM332.8 138.7a.51 .51 0 0 0 .6 .5 .51 .51 0 0 0 .5-.5l-.6 3.3zM333.3 148.4l.6 3.3a.51 .51 0 0 0-.5-.5 .51 .51 0 0 0-.6 .5zM342.8 134.8a.51 .51 0 0 0 .5 .5 .51 .51 0 0 0 .6-.5l-.5 3.3zM343.4 142l.5 3.3a.51 .51 0 0 0-.6-.5 .51 .51 0 0 0-.5 .5zM222.5 219.5a.51 .51 0 0 0 .5 .5 .51 .51 0 0 0 .6-.5l-.6 3.3zM223 240.7l.6 3.3a.51 .51 0 0 0-.6-.5 .51 .51 0 0 0-.5 .5zM213 226.8l.5 3.3a.49 .49 0 0 0-.5-.5 .49 .49 0 0 0-.5 .5zM212.5 233.5a.49 .49 0 0 0 .5 .4 .49 .49 0 0 0 .5-.4l-.5 3.3z"/>
<path d="M147.5 164.7l3.3 .5-3.3 .5a.49 .49 0 0 0 .5-.5 .49 .49 0 0 0-.5-.5zM160.8 165.2l3.3-.5a.49 .49 0 0 0-.5 .5 .49 .49 0 0 0 .5 .5z"/>
<path d="M172.5 164.7l3.3 .5-3.3 .5a.49 .49 0 0 0 .5-.5 .49 .49 0 0 0-.5-.5zM185.8 165.2l3.3-.5a.49 .49 0 0 0-.5 .5 .49 .49 0 0 0 .5 .5z"/>
<path d="M197.5 164.7l3.3 .5-3.3 .5a.49 .49 0 0 0 .5-.5 .49 .49 0 0 0-.5-.5zM205.8 165.2l3.3-.5a.49 .49 0 0 0-.5 .5 .49 .49 0 0 0 .5 .5zM134.7 212.3l3.3 .5-3.3 .5a.51 .51 0 0 0 .5-.5 .51 .51 0 0 0-.5-.5zM143.1 212.8l3.2-.5a.51 .51 0 0 0-.4 .5 .51 .51 0 0 0 .4 .5z"/>
<path d="M200.8 175.2l3.3-.5a.51 .51 0 0 0-.5 .5 .51 .51 0 0 0 .5 .5zM182.5 174.7l3.3 .5-3.3 .5a.51 .51 0 0 0 .5-.5 .51 .51 0 0 0-.5-.5z"/>
<path d="M316.1 164.8l3.3 .6-3.3 .5a.51 .51 0 0 0 .5-.5 .51 .51 0 0 0-.5-.6zM323.4 165.4l3.2-.6a.51 .51 0 0 0-.4 .6 .51 .51 0 0 0 .4 .5z"/>
<path d="M190 184.9l3.3 .5-3.3 .5a.51 .51 0 0 0 .5-.5 .51 .51 0 0 0-.5-.5zM168.3 185.4l3.3-.5a.51 .51 0 0 0-.5 .5 .51 .51 0 0 0 .5 .5zM181 19.9l3.3 .5-3.3 .5a.51 .51 0 0 0 .5-.5 .51 .51 0 0 0-.5-.5zM151.3 20.4l3.3-.5a.51 .51 0 0 0-.5 .5 .51 .51 0 0 0 .5 .5zM184.3 30.4l3.3-.5a.49 .49 0 0 0-.5 .5 .49 .49 0 0 0 .5 .5zM165 29.9l3.3 .5-3.3 .5a.49 .49 0 0 0 .5-.5 .49 .49 0 0 0-.5-.5zM383.3 199.8l3.3-.5a.51 .51 0 0 0-.5 .5 .51 .51 0 0 0 .5 .5zM379 199.3l3.3 .5-3.3 .5a.51 .51 0 0 0 .5-.5 .51 .51 0 0 0-.5-.5z"/>
</g>
<g font-size="8">
<text x="302.9" y="264.3">Опора двигателя</text>
<text x="402.8" y="266.1">1:1</text>
</g>
<g font-size="5.6">
<text x="177.8" y="13">4,5</text>
<text x="162.2" y="19.1">33</text>
<text x="205.7" y="22.1">10 х 45</text>
<text x="170.2" y="29.1">16</text>
<text x="206.3" y="29.1">2 фаски</text>
<text x="82.8" y="31.7">2 x</text>
<text x="100.7" y="31.7">2,2 НАСКВОЗЬ</text>
<text x="106.5" y="38.7">4,4 X 90°</text>
<text x="202.8" y="39.1">R12,5</text>
<text x="123.1" y="67.5" transform="rotate(-90 123.1 67.5)">15</text>
<text x="202.6" y="68.9" transform="rotate(-90 202.6 68.9)">60°</text>
<text x="214.6" y="69.9" transform="rotate(-90 214.6 69.9)">2,5</text>
<text x="83.2" y="77.9">10 НАСКВОЗЬ</text>
<text x="169.9" y="83.3" transform="rotate(30 169.9 83.3)">60°</text>
<text x="94.1" y="84.9">11 Х 90</text>
<text x="224.2" y="90.5">4 х</text>
<text x="240.3" y="90.5">3,2 НАСКВОЗЬ</text>
<text x="247.1" y="97.5">6,3 Х 90</text>
<text x="294.2" y="101.1" transform="rotate(-90 294.2 101.1)">108</text>
<text x="241" y="105.1">12 НАСКВОЗЬ</text>
<text x="99.6" y="112.5" transform="rotate(-90 99.6 112.5)">83</text>
<text x="251.5" y="112.1">13 Х 90</text>
<text x="109.6" y="117.9" transform="rotate(-90 109.6 117.9)">44</text>
<text x="247.9" y="121.8">9 Х 90</text>
<text x="109.6" y="138.5" transform="rotate(-90 109.6 138.5)">1</text>
<text x="342.1" y="141.5" transform="rotate(-90 342.1 141.5)">4</text>
<text x="119.6" y="153.1" transform="rotate(-90 119.6 153.1)">7</text>
<text x="215.8" y="150.8">R5</text>
<text x="332.1" y="161.4" transform="rotate(-90 332.1 161.4)">6,4</text>
<text x="370.3" y="161.6">2 : 1</text>
<text x="373.5" y="156.7">A</text>
<text x="132.1" y="164.1">5</text>
<text x="153.6" y="163.9">10</text>
<text x="178.7" y="163.9">10</text>
<text x="202.1" y="163.9">5</text>
<text x="319.9" y="164.1">4</text>
<text x="191.2" y="173.9">15</text>
<text x="292.8" y="171.6">A</text>
<text x="149.3" y="184.1">25</text>
<text x="174.3" y="184.1">25</text>
<text x="159.9" y="201.5">75</text>
<text x="385.5" y="198.2">0,5 х 45</text>
<text x="135.3" y="211.5">5</text>
<text x="175.5" y="211.5">R2,5</text>
<text x="74.2" y="238.1">4 x</text>
<text x="92.5" y="238.1">4,2</text>
<text x="109.5" y="238.1">10,4</text>
<text x="221.8" y="239" transform="rotate(-90 221.8 239)">17,9</text>
<text x="83.6" y="245.1">M5x0.8</text>
<text x="108.4" y="245.1">8</text>
<text x="129.3" y="249.5">5</text>
<text x="211.8" y="253.2" transform="rotate(-90 211.8 253.2)">10</text>
<text x="133.1" y="259.5">18,75</text>
<text x="146.4" y="269.5">46,25</text>
<text x="382.6" y="265.6">171.62</text>
<text x="159.1" y="279.5">65</text>
</g>
<text font-size="4.8" x="320.5" y="283.9">6061 Сплав</text>
<g font-size="4">
<text x="11.8" y="48.3" transform="rotate(-90 11.8 48.3)">Перв. примен.</text>
<text x="11.9" y="103.4" transform="rotate(-90 11.9 103.4)">Справ. №</text>
<text x="11.7" y="176.8" transform="rotate(-90 11.7 176.8)">Подпись и дата</text>
<text x="11.8" y="204.7" transform="rotate(-90 11.8 204.7)">Инв. № дубл.</text>
<text x="11.9" y="230.1" transform="rotate(-90 11.9 230.1)">Взам. инв. №</text>
<text x="369.1" y="255.6">Лит.</text>
<text x="383.9" y="255.6">Масса</text>
<text x="398.1" y="255.6">Масштаб</text>
<text x="11.8" y="262" transform="rotate(-90 11.8 262)">Подпись и дата</text>
<text x="230.2" y="260.4">Изм.</text>
<text x="237.6" y="260.5">Лист</text>
<text x="251.5" y="260.5">№ докум.</text>
<text x="273.8" y="260.5">Подп.</text>
<text x="285.9" y="260.5">Дата</text>
<text x="231.7" y="265.5">Разраб.</text>
<text x="231.8" y="270.5">Пров.</text>
<text x="231.8" y="275.5">Т.контр.</text>
<text x="365.9" y="275.9">Лист 1</text>
<text x="386" y="276">Листов 1</text>
<text x="231.8" y="280.4">Нач. КБ</text>
<text x="231.4" y="285.6">Н.контр.</text>
<text x="11.8" y="289.9" transform="rotate(-90 11.8 289.9)">Инв. № подл.</text>
<text x="231.8" y="290.4">Утв.</text>
<text x="229.6" y="295.1">motor_.liningSLDPRT</text>
<text x="295.6" y="295.2">Копировал</text>
<text x="396.1" y="295.2">Формат А3</text>
</g>
<g font-size="2.8">
<text x="186.7" y="10.8">+0,1</text>
<text x="169.4" y="16.9">+0,1</text>
<text x="186.7" y="13.2">-0,1</text>
<text x="169.4" y="19.4">-0,1</text>
<text x="176.7" y="26.9">+0,05</text>
<text x="176.7" y="29.4">-0,05</text>
<text x="216" y="36.9">+0,1</text>
<text x="216" y="39.3">-0,1</text>
<text x="212.4" y="61.4" transform="rotate(-90 212.4 61.4)">+0,1</text>
<text x="214.8" y="61.4" transform="rotate(-90 214.8 61.4)">-0,1</text>
<text x="292" y="92" transform="rotate(-90 292 92)">+0,2</text>
<text x="294.5" y="92" transform="rotate(-90 294.5 92)">-0,2</text>
<text x="97.4" y="105.3" transform="rotate(-90 97.4 105.3)">+0,1</text>
<text x="99.8" y="105.3" transform="rotate(-90 99.8 105.3)">-0,1</text>
<text x="156.6" y="181.9">+0,05</text>
<text x="156.6" y="184.4">-0,05</text>
<text x="181.6" y="181.9">+0,05</text>
<text x="181.6" y="184.4">-0,05</text>
<text x="167.1" y="199.4">+0,1</text>
<text x="167.1" y="201.8">-0,1</text>
<text x="140" y="211.8">-0,04</text>
<text x="186.9" y="211.8">-0,04</text>
<text x="219.6" y="228.6" transform="rotate(-90 219.6 228.6)">+0,1</text>
<text x="222.1" y="228.6" transform="rotate(-90 222.1 228.6)">-0,1</text>
<text x="209.6" y="246.7" transform="rotate(-90 209.6 246.7)">+0,1</text>
<text x="212.1" y="246.7" transform="rotate(-90 212.1 246.7)">-0,1</text>
<text x="146" y="257.3">+0,05</text>
<text x="146" y="259.7">-0,05</text>
<text x="160.3" y="267.3">+0,05</text>
<text x="160.3" y="269.7">-0,05</text>
<text x="166.3" y="277.3">+0,05</text>
<text x="166.3" y="279.7">-0,05</text>
</g>
<text font-size="2.2" x="284.9" y="265.2">07.10.2014</text>
</svg>
